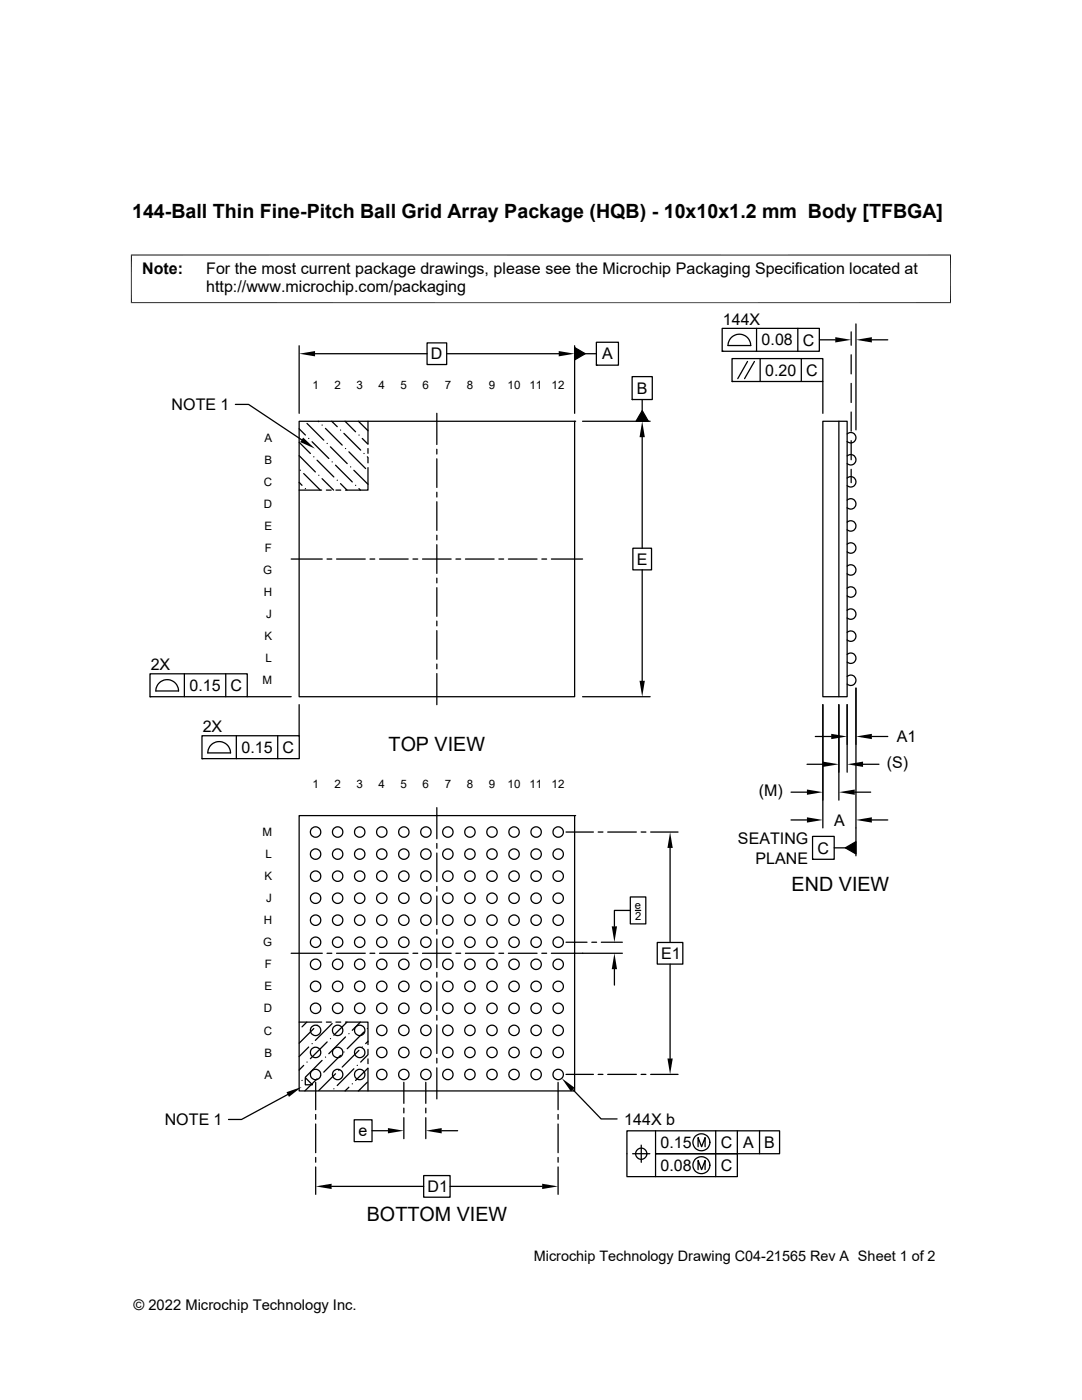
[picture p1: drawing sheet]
<svg xmlns="http://www.w3.org/2000/svg" width="216mm" height="279mm" viewBox="0 0 216 279" stroke-linecap="round" stroke-linejoin="round" font-family="sans-serif">
<g fill="none" stroke="#000" stroke-width=".25">
<path d="M59.7 69v13.5M62.9 70.6h22.3M85.2 68.4h3.9v4.3h-3.9zM89.1 70.6h22.4M114.7 69.4l2.1 1.2-2.1 1.2zM114.7 69v13.5M116.8 70.6h2.2M119 68.3h4.4v4.6h-4.4zM119 72.9h.1M126.1 75.2h4.1v4.5h-4.1zM126.1 79.7h.1M128.1 79.7v2.3"/>
<path d="M144.1 65.5h19.4v4.6h-19.4zM144.1 70.1h.1M146 67.2a2.27 2.27 0 0 1 2.5-.3 2.27 2.27 0 0 1 1.3 2.1h-4.5l.2-1zM146.1 71.6h18.1v4.5h-18.1zM146.1 76.1h.1M149.2 72.1l-2 3.5M150.5 72.1l-1.9 3.5M151 65.5v4.6M151.7 71.6v4.5M159.2 65.5v4.6M159.9 71.6v4.5M163.5 67.8h3.2"/>
<path d="M164.2 76.1v6.4M169.8 66.2v2.7M169.8 70.8v3.8M169.8 76.5v3.8M170.8 64.6v21.2M174 67.8h3.1M47 80.7h2.6l10.6 7.1M59.7 84.1h55v54.9h-55zM59.7 90.9l3.2 3.3M59.7 96.3l.6 .6M59.7 88.3l2.2 2.2M59.7 85.6l1.2 1.2"/>
<path d="M59.7 97.8h4.5M59.9 93.9h.1M60.6 94.5l3.3 3.3M60.9 97.5h.1M61.3 84.5l3.3 3.3M61.6 87.5h.1M62.3 88.2l3.3 3.3M62.6 91.2h.1M63.3 91.8l3.3 3.4M63.5 84.1l.1 .1M63.6 94.8h.1M64.3 95.5l2.3 2.3"/>
<path d="M64.3 84.8h.1M64.9 85.5l3.4 3.3M65.1 97.8h1M65.3 88.5h.1M65.9 89.2l3.4 3.3M66.2 84.1l1.1 1.1M66.3 92.2h.1M67 92.8l3.3 3.4M67 97.8h1M67.3 95.8h.1M67.9 96.5l1.3 1.3M67.9 85.8h.1"/>
<path d="M68.6 86.5l3.4 3.3M68.9 84.1l2.1 2.1M68.9 89.5h.1M69.6 90.2l3.4 3.3M70 93.2h.1M70.6 93.9l2.8 2.7M71 96.9h.1M71.5 84.1l1.9 1.9M71.6 97.5l.3 .3M71.6 86.8h.1M72.3 87.5l1.1 1.1M72.6 90.5h.1"/>
<path d="M73.3 91.2l.1 .1M73.4 93.3v4.5h-4.5M73.4 84.1v4.5M73.4 89.5v1M73.4 91.4v1M87.2 82.5v6.2M87.2 89.7v.9M87.2 91.6v5.7M87.2 98.2v1M114.7 84.1h.1M116.2 84.1h13.5M128.1 87.2v22.2"/>
<path d="M128.1 82l1.3 2.1h-2.5zM164.2 84.1h4.8v54.9h-4.8zM167.4 84.1v54.9M169 99.8a1.04 1.04 0 0 1 1.5 0 1.04 1.04 0 0 1 0 1.5 1.04 1.04 0 0 1-1.5 0M169 95.4a1.04 1.04 0 0 1 1.5 0 1.04 1.04 0 0 1 0 1.5 1.04 1.04 0 0 1-1.5 0M169 91a1.04 1.04 0 0 1 1.5 0 1.04 1.04 0 0 1 0 1.5 1.04 1.04 0 0 1-1.5 0M169 86.6a1.04 1.04 0 0 1 1.5 0 1.04 1.04 0 0 1 0 1.5 1.04 1.04 0 0 1-1.5 0M169.8 82.2v3.8M169.8 87.9v3.9M169.8 93.7v2.6M58.1 111.6h6.2M65.3 111.6h.9"/>
<path d="M67.2 111.6h5.7M73.8 111.6h1M75.7 111.6h5.7M82.4 111.6h1M84.3 111.6h5.7M87.2 100.1v5.8M87.2 106.8v1M87.2 108.7v5.7M87.2 115.4v.9M87.2 117.3v5.7M91 111.6h.9M92.9 111.6h5.7"/>
<path d="M99.5 111.6h1M101.5 111.6h5.7M108.1 111.6h1M110 111.6h6.2M126.3 109.4h3.7v4.3h-3.7zM128.1 113.7v22.2M169 117.4a1.04 1.04 0 0 1 1.5 0 1.04 1.04 0 0 1 0 1.5 1.04 1.04 0 0 1-1.5 0M169 113a1.04 1.04 0 0 1 1.5 0 1.04 1.04 0 0 1 0 1.5 1.04 1.04 0 0 1-1.5 0M169 108.6a1.04 1.04 0 0 1 1.5 0 1.04 1.04 0 0 1 0 1.5 1.04 1.04 0 0 1-1.5 0M169 104.2a1.04 1.04 0 0 1 1.5 0 1.04 1.04 0 0 1 0 1.5 1.04 1.04 0 0 1-1.5 0M29.9 134.5h19.4v4.5h-19.4zM29.9 139h.1"/>
<path d="M35.6 137.9a2.26 2.26 0 0 0-2.2-2.3 2.26 2.26 0 0 0-2.3 2.3h4.5M36.8 134.5v4.5M45 134.5v4.5M49.3 139h8.8M87.2 124v.9M87.2 125.9v5.7M87.2 132.5v1M87.2 134.4v6.2M116.2 139h13.5M169 135a1.04 1.04 0 0 1 1.5 0 1.04 1.04 0 0 1 0 1.5 1.04 1.04 0 0 1-1.5 0M169 130.6a1.04 1.04 0 0 1 1.5 0 1.04 1.04 0 0 1 0 1.5 1.04 1.04 0 0 1-1.5 0M169 126.2a1.04 1.04 0 0 1 1.5 0 1.04 1.04 0 0 1 0 1.5 1.04 1.04 0 0 1-1.5 0"/>
<path d="M169 121.8a1.04 1.04 0 0 1 1.5 0 1.04 1.04 0 0 1 0 1.5 1.04 1.04 0 0 1-1.5 0M170.8 137.3v33.5M40.3 146.8h19.4v4.6h-19.4zM40.3 151.4h.1M42.2 148.5a2.27 2.27 0 0 1 2.5-.3 2.27 2.27 0 0 1 1.3 2.1h-4.5l.2-1zM47.2 146.8v4.6M55.4 146.8v4.6M59.7 140.6v6.2M157.8 158.1h3.2M161 152.5h3.2M162.7 147h3.2M164.2 140.6v24.6"/>
<path d="M167.4 140.6v19.1M169 140.6v13.5M170.6 158.1h3.1M172.2 152.5h3.2M174 147h3.1M59.7 162.8h55v54.9h-55zM87.2 161.2v6.2M87.2 168.3v1M87.2 170.2v5.8M87.2 176.9v1M87.2 178.8v5.7M112.9 166.1h5.5"/>
<path d="M114.7 162.8h.1M119.4 166.1h.9M121.3 166.1h5.7M125.8 179h3.1v5.4h-3.1zM127.9 166.1h1M129.8 166.1h5.5M133.7 169.2v18.9M157.8 163.6h3.2M162.1 166.9h4.4v4.6h-4.4zM162.1 171.5h.1M166.5 169.2h2.2M168.7 169.2l2.1-1.2v2.4z"/>
<path d="M174 163.6h3.1M58.1 190.2h6.2M65.3 190.2h.9M67.2 190.2h5.7M73.8 190.2h1M75.7 190.2h5.7M82.4 190.2h1M84.3 190.2h5.7M87.2 185.5v.9M87.2 187.4v5.7M87.2 194.1v.9M87.2 196v5.7"/>
<path d="M91 190.2h.9M92.9 190.2h5.7M99.5 190.2h1M101.5 190.2h5.7M108.1 190.2h1M112.9 188h4.2M118.1 188h.9M120 188h4.2M122.6 193.4v3.2M124.2 190.2h-14.2M125.8 181.7h-3.2v3.2M126.8 181.7h1"/>
<path d="M131.1 188.1h5.1v4.3h-5.1zM133.7 192.4v18.8M57.4 218.4l-9.2 5h-2.6M59.7 204h4.5M60.3 215.6h.1M60.6 212.6l-.9 1M60.9 215.1l1.4 1.4h-1.4zM61.2 204l-.9 .9M61.3 212h.1M61.6 209l-1.9 1.9M62.3 208.3h.1M62.6 205.3l-2.9 2.9"/>
<path d="M63 216v5.5M63.3 204.6h.1M63.3 215.3l-2.5 2.4M63.9 214.6h.1M64.3 211.6l-3.4 3.4M64.9 211h.1M65.1 204h1M65.3 207.9l-3.4 3.4M65.9 207.3h.1M66.3 204.3l-3.4 3.3M66.6 217.3h.1M67 214.3l-3.4 3.3"/>
<path d="M67 204h1M67.6 213.6h.1M67.9 210.6l-3.3 3.4M68.6 210h.1M68.9 204h4.5v4.5M68.9 206.9l-3.3 3.4M69.2 204l-2.6 2.6M69.6 217l-.7 .7M69.6 206.3h.1M70.3 216.3h.1M70.6 213.3l-3.3 3.3M71.3 212.6h.1"/>
<path d="M71.6 209.6l-3.3 3.4M71.9 204l-1.6 1.6M72.3 209h.1M72.6 206l-3.3 3.3M73.3 216l-1.8 1.7M73.3 205.3h.1M73.4 209.4v1M73.4 211.3v1M73.4 213.2v4.5M73.4 210.5l-1.4 1.5M73.4 207.8l-.4 .5M73.4 213.2l-2.4 2.4"/>
<path d="M80.6 216v4.2M85 216v4.2M87.2 202.6v1M87.2 204.5v5.7M87.2 211.2v1M87.2 213.1v6.2M111.4 216v5.5M112.9 214.4h5.5M114.3 217.4l5.7 5.9h3.1M119.4 214.4h.9M121.3 214.4h5.7M127.9 214.4h1"/>
<path d="M129.8 214.4h5.5M63 222.4v1M63 224.3v5.7M63 231v.9M63 232.9v5.5M66.2 236.8h18.3M70.7 223.5h3.5v4.3h-3.5zM74.2 225.7h3.2M80.6 221.1v1M80.6 223.1v4.1M84.5 234.6h5.3v4.3h-5.3zM85 221.1v1"/>
<path d="M85 223.1v4.1M88.1 225.7h3.2M89.8 236.8h18.4M111.4 222.4v1M111.4 224.3v5.7M111.4 231v.9M111.4 232.9v5.5M126.2 230.3h3.5M128 228.5v3.5M130.8 225.7v4.6h16.3v4.5h-22v-9.1h30.5v4.6h-24.8v4.5M139.3 228.9v-1.9l.7 1.9 .7-1.9v1.9M139.3 233.4v-1.8l.7 1.8 .7-1.8v1.8"/>
<path d="M142.8 225.7v9.1M147.1 225.7v4.6M151.6 225.7v4.6"/>
<circle cx="63" cy="166.1" r="1.03"/>
<circle cx="63" cy="170.5" r="1.03"/>
<circle cx="63" cy="174.9" r="1.03"/>
<circle cx="63" cy="179.3" r="1.03"/>
<circle cx="67.4" cy="179.3" r="1.03"/>
<circle cx="67.4" cy="166.1" r="1.03"/>
<circle cx="67.4" cy="174.9" r="1.03"/>
<circle cx="67.4" cy="170.5" r="1.03"/>
<circle cx="71.8" cy="170.5" r="1.03"/>
<circle cx="71.8" cy="174.9" r="1.03"/>
<circle cx="71.8" cy="179.3" r="1.03"/>
<circle cx="71.8" cy="166.1" r="1.03"/>
<circle cx="76.2" cy="170.5" r="1.03"/>
<circle cx="76.2" cy="174.9" r="1.03"/>
<circle cx="76.2" cy="179.3" r="1.03"/>
<circle cx="76.2" cy="166.1" r="1.03"/>
<circle cx="80.6" cy="179.3" r="1.03"/>
<circle cx="80.6" cy="170.5" r="1.03"/>
<circle cx="80.6" cy="174.9" r="1.03"/>
<circle cx="80.6" cy="166.1" r="1.03"/>
<circle cx="85" cy="179.3" r="1.03"/>
<circle cx="85" cy="174.9" r="1.03"/>
<circle cx="85" cy="166.1" r="1.03"/>
<circle cx="85" cy="170.5" r="1.03"/>
<circle cx="89.4" cy="174.9" r="1.03"/>
<circle cx="89.4" cy="170.5" r="1.03"/>
<circle cx="89.4" cy="166.1" r="1.03"/>
<circle cx="89.4" cy="179.3" r="1.03"/>
<circle cx="93.8" cy="179.3" r="1.03"/>
<circle cx="93.8" cy="174.9" r="1.03"/>
<circle cx="93.8" cy="170.5" r="1.03"/>
<circle cx="93.8" cy="166.1" r="1.03"/>
<circle cx="98.2" cy="174.9" r="1.03"/>
<circle cx="98.2" cy="170.5" r="1.03"/>
<circle cx="98.2" cy="166.1" r="1.03"/>
<circle cx="98.2" cy="179.3" r="1.03"/>
<circle cx="102.6" cy="170.5" r="1.03"/>
<circle cx="102.6" cy="179.3" r="1.03"/>
<circle cx="102.6" cy="174.9" r="1.03"/>
<circle cx="102.6" cy="166.1" r="1.03"/>
<circle cx="107" cy="174.9" r="1.03"/>
<circle cx="107" cy="170.5" r="1.03"/>
<circle cx="107" cy="179.3" r="1.03"/>
<circle cx="107" cy="166.1" r="1.03"/>
<circle cx="111.4" cy="179.3" r="1.03"/>
<circle cx="111.4" cy="174.9" r="1.03"/>
<circle cx="111.4" cy="166.1" r="1.03"/>
<circle cx="111.4" cy="170.5" r="1.03"/>
<circle cx="63" cy="192.4" r="1.03"/>
<circle cx="63" cy="196.9" r="1.03"/>
<circle cx="63" cy="188" r="1.03"/>
<circle cx="63" cy="183.6" r="1.03"/>
<circle cx="67.4" cy="192.4" r="1.03"/>
<circle cx="67.4" cy="196.8" r="1.03"/>
<circle cx="67.4" cy="183.6" r="1.03"/>
<circle cx="67.4" cy="188" r="1.03"/>
<circle cx="71.8" cy="183.6" r="1.03"/>
<circle cx="71.8" cy="196.8" r="1.03"/>
<circle cx="71.8" cy="192.4" r="1.03"/>
<circle cx="71.8" cy="188" r="1.03"/>
<circle cx="76.2" cy="192.4" r="1.03"/>
<circle cx="76.2" cy="183.6" r="1.03"/>
<circle cx="76.2" cy="188" r="1.03"/>
<circle cx="76.2" cy="196.8" r="1.03"/>
<circle cx="80.6" cy="196.8" r="1.03"/>
<circle cx="80.6" cy="192.4" r="1.03"/>
<circle cx="80.6" cy="183.6" r="1.03"/>
<circle cx="80.6" cy="188" r="1.03"/>
<circle cx="85" cy="188" r="1.03"/>
<circle cx="85" cy="183.6" r="1.03"/>
<circle cx="85" cy="196.8" r="1.03"/>
<circle cx="85" cy="192.4" r="1.03"/>
<circle cx="89.4" cy="188" r="1.03"/>
<circle cx="89.4" cy="183.6" r="1.03"/>
<circle cx="89.4" cy="196.8" r="1.03"/>
<circle cx="89.4" cy="192.4" r="1.03"/>
<circle cx="93.8" cy="188" r="1.03"/>
<circle cx="93.8" cy="192.4" r="1.03"/>
<circle cx="93.8" cy="196.8" r="1.03"/>
<circle cx="93.8" cy="183.6" r="1.03"/>
<circle cx="98.2" cy="196.8" r="1.03"/>
<circle cx="98.2" cy="188" r="1.03"/>
<circle cx="98.2" cy="192.4" r="1.03"/>
<circle cx="98.2" cy="183.6" r="1.03"/>
<circle cx="102.6" cy="196.8" r="1.03"/>
<circle cx="102.6" cy="183.6" r="1.03"/>
<circle cx="102.6" cy="192.4" r="1.03"/>
<circle cx="102.6" cy="188" r="1.03"/>
<circle cx="107" cy="183.6" r="1.03"/>
<circle cx="107" cy="196.8" r="1.03"/>
<circle cx="107" cy="192.4" r="1.03"/>
<circle cx="107" cy="188" r="1.03"/>
<circle cx="111.4" cy="192.4" r="1.03"/>
<circle cx="111.4" cy="196.8" r="1.03"/>
<circle cx="111.4" cy="183.6" r="1.03"/>
<circle cx="111.4" cy="188" r="1.03"/>
<circle cx="63" cy="205.6" r="1.03"/>
<circle cx="63" cy="210" r="1.03"/>
<circle cx="63" cy="214.4" r="1.03"/>
<circle cx="63" cy="201.2" r="1.03"/>
<circle cx="67.4" cy="205.6" r="1.03"/>
<circle cx="67.4" cy="210" r="1.03"/>
<circle cx="67.4" cy="214.4" r="1.03"/>
<circle cx="67.4" cy="201.2" r="1.03"/>
<circle cx="71.8" cy="214.4" r="1.03"/>
<circle cx="71.8" cy="210" r="1.03"/>
<circle cx="71.8" cy="205.6" r="1.03"/>
<circle cx="71.8" cy="201.2" r="1.03"/>
<circle cx="76.2" cy="214.4" r="1.03"/>
<circle cx="76.2" cy="210" r="1.03"/>
<circle cx="76.2" cy="205.6" r="1.03"/>
<circle cx="76.2" cy="201.2" r="1.03"/>
<circle cx="80.6" cy="214.4" r="1.03"/>
<circle cx="80.6" cy="205.6" r="1.03"/>
<circle cx="80.6" cy="201.2" r="1.03"/>
<circle cx="80.6" cy="210" r="1.03"/>
<circle cx="85" cy="205.6" r="1.03"/>
<circle cx="85" cy="214.4" r="1.03"/>
<circle cx="85" cy="210" r="1.03"/>
<circle cx="85" cy="201.2" r="1.03"/>
<circle cx="89.4" cy="210" r="1.03"/>
<circle cx="89.4" cy="201.2" r="1.03"/>
<circle cx="89.4" cy="205.6" r="1.03"/>
<circle cx="89.4" cy="214.4" r="1.03"/>
<circle cx="93.8" cy="214.4" r="1.03"/>
<circle cx="93.8" cy="205.6" r="1.03"/>
<circle cx="93.8" cy="201.2" r="1.03"/>
<circle cx="93.8" cy="210" r="1.03"/>
<circle cx="98.2" cy="214.4" r="1.03"/>
<circle cx="98.2" cy="210" r="1.03"/>
<circle cx="98.2" cy="205.6" r="1.03"/>
<circle cx="98.2" cy="201.2" r="1.03"/>
<circle cx="102.6" cy="214.4" r="1.03"/>
<circle cx="102.6" cy="210" r="1.03"/>
<circle cx="102.6" cy="201.2" r="1.03"/>
<circle cx="102.6" cy="205.6" r="1.03"/>
<circle cx="107" cy="205.6" r="1.03"/>
<circle cx="107" cy="214.4" r="1.03"/>
<circle cx="107" cy="210" r="1.03"/>
<circle cx="107" cy="201.2" r="1.03"/>
<circle cx="111.4" cy="210" r="1.03"/>
<circle cx="111.4" cy="214.4" r="1.03"/>
<circle cx="111.4" cy="201.2" r="1.03"/>
<circle cx="111.4" cy="205.6" r="1.03"/>
<circle cx="128" cy="230.2" r="1.12"/>
<circle cx="140" cy="228" r="1.69"/>
<circle cx="140" cy="232.5" r="1.69"/>
</g>
<g fill="#000">
<path d="M59.7 70.6l3.2-.5v1zM111.5 70.1l3.2 .5-3.2 .5zM114.7 69.4l2.1 1.2-2.1 1.2zM166.7 67.3l3.1 .5-3.1 .5zM170.8 67.8l3.2-.5v1zM60.5 87.3l2.3 2.2-2.9-1.3zM128.1 84.1l.6 3.1h-1.1zM128.1 82l1.3 2.1h-2.5zM127.6 135.9h1.1l-.6 3.1zM161 157.6l3.2 .5-3.2 .5zM164.2 152l3.2 .5-3.2 .6zM165.9 146.5l3.1 .5-3.1 .5z"/>
<path d="M167.4 158.1l3.2-.5v1zM169 152.5l3.2-.5v1.1zM170.8 147l3.2-.5v1zM133.7 166.1l.5 3.1h-1zM161 163.1l3.2 .5-3.2 .6zM168.7 169.2l2.1-1.2v2.4zM170.8 163.6l3.2-.5v1.1zM122.6 190.2l.5 3.2h-1zM122.1 184.9h1l-.5 3.1zM57.2 218l3-1.1-2.5 2zM112.1 215.2l2.6 1.9-.8 .7zM133.2 211.2h1l-.5 3.2z"/>
<path d="M63 236.8l3.2-.6v1.1zM77.4 225.1l3.2 .6-3.2 .5zM85 225.7l3.1-.6v1.1zM108.2 236.2l3.2 .6-3.2 .5z"/>
</g>
<path d="M26.1 50.9h163.7M26.2 50.8v9.7M189.7 50.8v9.7M26.1 60.4h163.7" fill="none" stroke="#000" stroke-width=".2"/>
<g font-size="3.9">
<text x="26.4" y="43.5">144-Ball Thin Fine-Pitch Ball Grid Array Package (HQB) - 10x10x1.2 mm Body [TFBGA]</text>
<text x="77.5" y="150">TOP VIEW</text>
<text x="157.9" y="177.8">END VIEW</text>
<text x="73.2" y="243.7">BOTTOM VIEW</text>
</g>
<g font-size="3.2">
<text x="28.4" y="54.7">Note:</text>
<text x="41.1" y="58.3">http://www.microchip.com/packaging</text>
<text x="41.1" y="54.7">For the most current package drawings, please see the Microchip Packaging Specification located at</text>
<text x="144.3" y="64.8">144X</text>
<text x="86" y="71.7">D</text>
<text x="120.1" y="71.7">A</text>
<text x="152" y="68.9">0.08</text>
<text x="160.2" y="69">C</text>
<text x="152.7" y="75">0.20</text>
<text x="160.9" y="75">C</text>
<text x="34.2" y="81.8">NOTE 1</text>
<text x="127" y="78.6">B</text>
<text x="127" y="112.7">E</text>
<text x="30.1" y="133.7">2X</text>
<text x="37.8" y="137.9">0.15</text>
<text x="46" y="137.9">C</text>
<text x="40.4" y="146">2X</text>
<text x="178.9" y="148.1">A1</text>
<text x="48.2" y="150.2">0.15</text>
<text x="56.4" y="150.3">C</text>
<text x="177" y="153.3">(S)</text>
<text x="151.4" y="158.9">(M)</text>
<text x="166.4" y="164.8">A</text>
<text x="147.3" y="168.5">SEATING</text>
<text x="150.8" y="172.3">PLANE</text>
<text x="163.1" y="170.3">C</text>
<text x="131.9" y="191.4">E1</text>
<text x="32.9" y="224.5">NOTE 1</text>
<text x="71.6" y="226.8">e</text>
<text x="124.6" y="224.4">144X b</text>
<text x="131.8" y="229.1">0.15</text>
<text x="131.8" y="233.7">0.08</text>
<text x="143.8" y="229.1">C</text>
<text x="143.8" y="233.7">C</text>
<text x="148.3" y="229.1">A</text>
<text x="152.5" y="229.1">B</text>
<text x="85.3" y="237.9">D1</text>
</g>
<g font-size="2.9">
<text x="106.5" y="251.7">Microchip Technology Drawing C04-21565 Rev A Sheet 1 of 2</text>
<text x="26.6" y="261.3">© 2022 Microchip Technology Inc.</text>
</g>
<g font-size="2.3">
<text x="62.4" y="77.6">1</text>
<text x="66.7" y="77.6">2</text>
<text x="71.1" y="77.6">3</text>
<text x="75.5" y="77.6">4</text>
<text x="79.9" y="77.6">5</text>
<text x="84.3" y="77.6">6</text>
<text x="88.7" y="77.6">7</text>
<text x="93.1" y="77.6">8</text>
<text x="97.5" y="77.6">9</text>
<text x="101.3" y="77.6">10</text>
<text x="105.7" y="77.6">11</text>
<text x="110.1" y="77.6">12</text>
<text x="52.7" y="88.2">A</text>
<text x="52.7" y="92.6">B</text>
<text x="52.6" y="97">C</text>
<text x="52.6" y="101.4">D</text>
<text x="52.7" y="105.8">E</text>
<text x="52.9" y="110.2">F</text>
<text x="52.5" y="114.6">G</text>
<text x="52.6" y="119">H</text>
<text x="53.1" y="123.4">J</text>
<text x="52.7" y="127.8">K</text>
<text x="52.4" y="136.6">M</text>
<text x="53" y="132.2">L</text>
<text x="62.4" y="157.2">1</text>
<text x="66.7" y="157.2">2</text>
<text x="71.1" y="157.2">3</text>
<text x="75.5" y="157.2">4</text>
<text x="79.9" y="157.2">5</text>
<text x="84.3" y="157.2">6</text>
<text x="88.7" y="157.2">7</text>
<text x="93.1" y="157.2">8</text>
<text x="97.5" y="157.2">9</text>
<text x="101.3" y="157.2">10</text>
<text x="105.7" y="157.2">11</text>
<text x="110.1" y="157.2">12</text>
<text x="52.4" y="166.9">M</text>
<text x="53" y="171.3">L</text>
<text x="52.7" y="175.7">K</text>
<text x="52.6" y="184.5">H</text>
<text x="53.1" y="180.1">J</text>
<text x="52.5" y="188.9">G</text>
<text x="52.7" y="197.7">E</text>
<text x="52.9" y="193.3">F</text>
<text x="52.6" y="202.1">D</text>
<text x="52.6" y="206.5">C</text>
<text x="52.7" y="215.2">A</text>
<text x="52.7" y="210.9">B</text>
</g>
<g font-size="2.2">
<text x="126.7" y="181.4">e</text>
<text x="126.7" y="183.6">2</text>
</g>
</svg>
